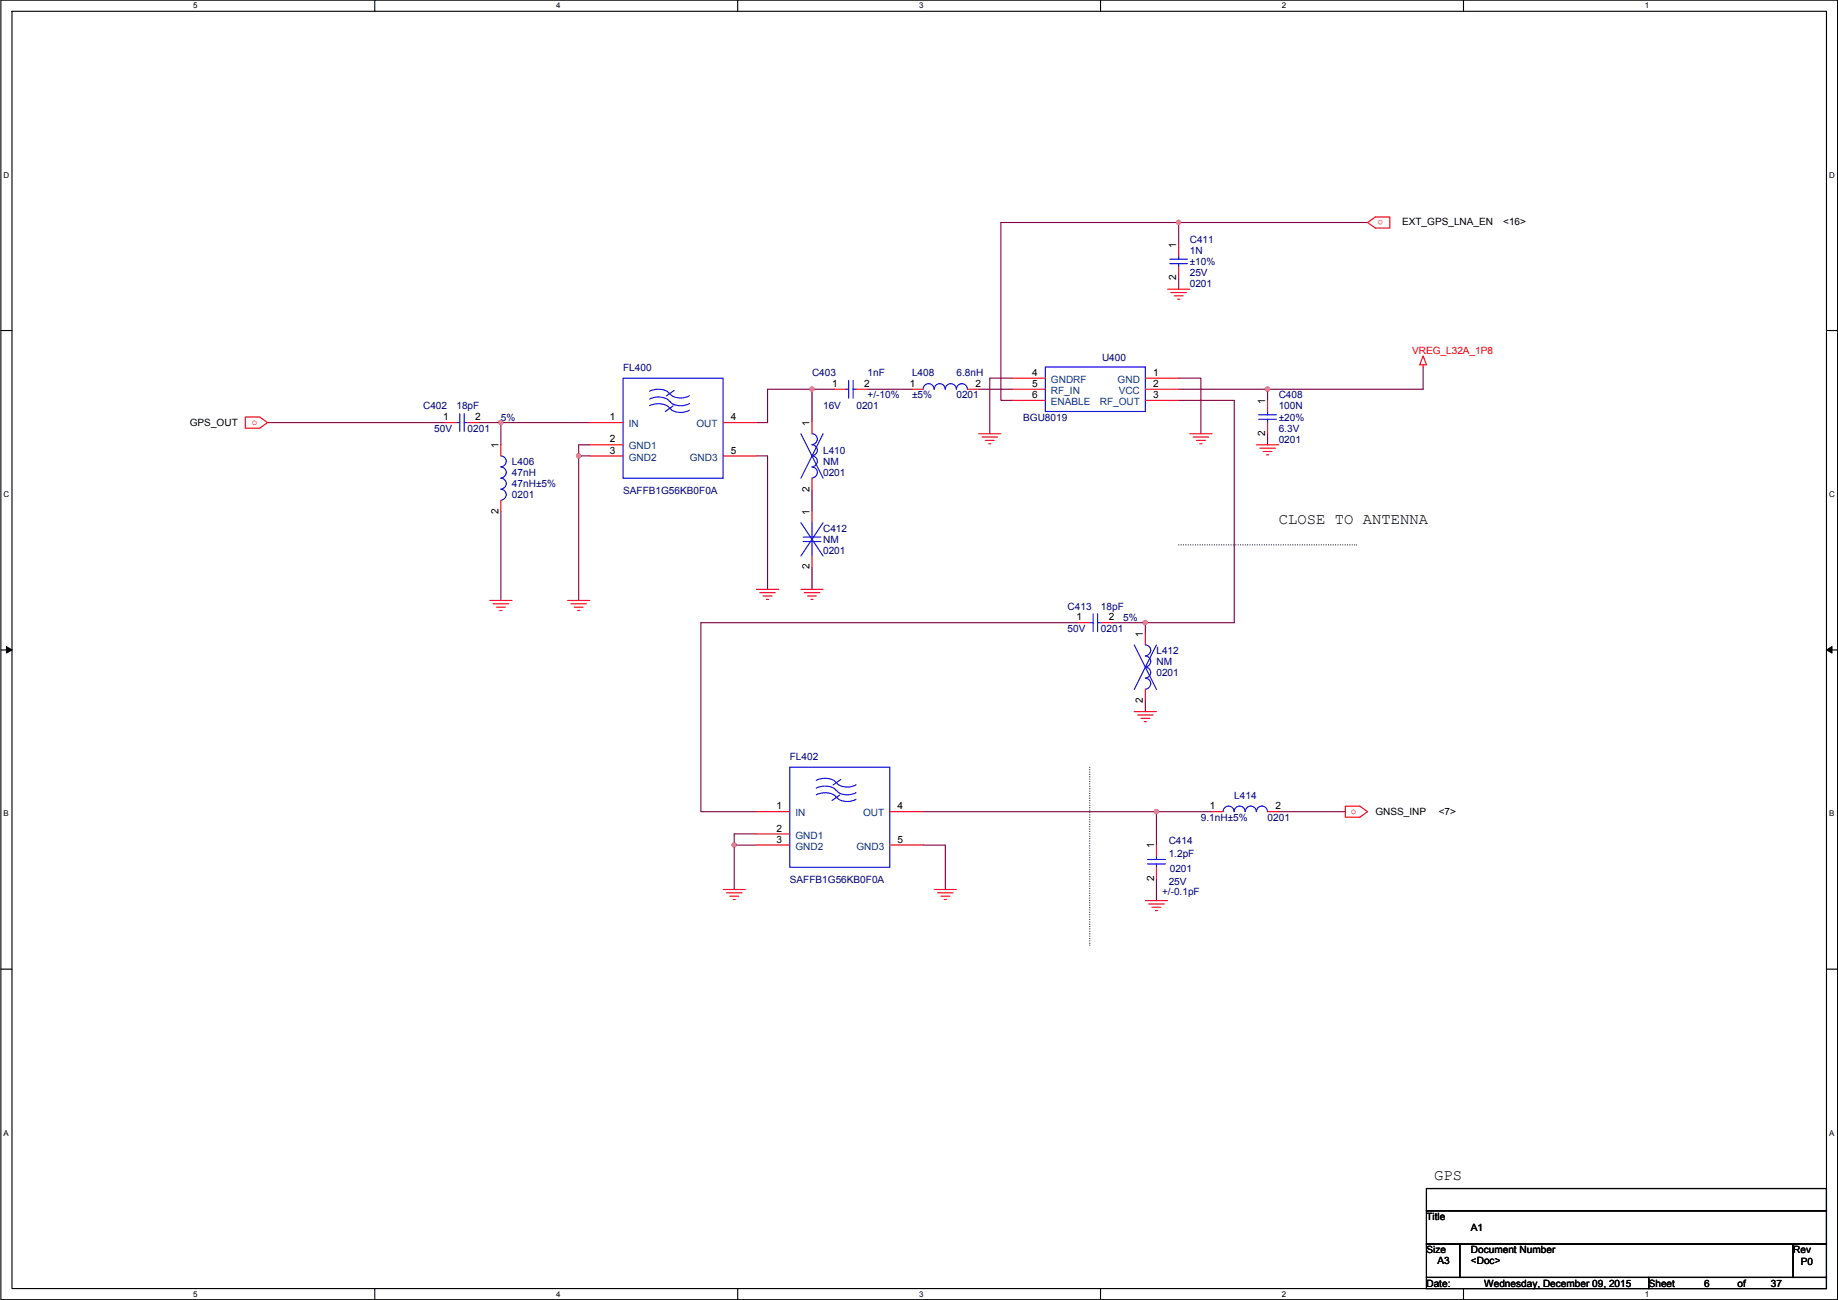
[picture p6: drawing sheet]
<svg xmlns="http://www.w3.org/2000/svg" width="420mm" height="297mm" viewBox="0 0 420 297" stroke-linecap="round" stroke-linejoin="round" font-family="sans-serif">
<path d="M.2 0h419.9v297h-419.9zM2.7 2.6h414.8v291.8h-414.8z" fill="none" stroke="#000" stroke-width=".25"/>
<g fill="#fff">
<path d="M44.2 .3h1v2h-1z"/>
<path d="M44.2 294.7h1v2h-1z"/>
</g>
<path d="M85.7 0v2.6M85.7 294.4v2.6" fill="none" stroke="#000" stroke-width=".25"/>
<g fill="#fff">
<path d="M127.1 .3h1v2h-1z"/>
<path d="M127.1 294.7h1v2h-1z"/>
</g>
<path d="M168.6 0v2.6M168.6 294.4v2.6" fill="none" stroke="#000" stroke-width=".25"/>
<g fill="#fff">
<path d="M210.1 .3h1v2h-1z"/>
<path d="M210.1 294.7h1v2h-1z"/>
</g>
<path d="M251.6 0v2.6M251.6 294.4v2.6" fill="none" stroke="#000" stroke-width=".25"/>
<g fill="#fff">
<path d="M293 .3h1v2h-1z"/>
<path d="M293 294.7h1v2h-1z"/>
</g>
<path d="M334.5 0v2.6M334.5 294.4v2.6" fill="none" stroke="#000" stroke-width=".25"/>
<g fill="#fff">
<path d="M376 .3h1v2h-1z"/>
<path d="M376 294.7h1v2h-1z"/>
<path d="M.8 39h1.3v2h-1.3z"/>
<path d="M418.2 39h1.2v2h-1.2z"/>
<path d="M.8 112h1.3v2h-1.3z"/>
<path d="M418.2 112h1.2v2h-1.2z"/>
</g>
<path d="M.2 75.5h2.5M417.5 75.5h2.6" fill="none" stroke="#000" stroke-width=".25"/>
<g fill="#fff">
<path d="M.8 185h1.2v1.9h-1.2z"/>
<path d="M418.2 185h1.1v1.9h-1.1z"/>
</g>
<path d="M.2 148.5h2.5M417.5 148.5h2.6" fill="none" stroke="#000" stroke-width=".25"/>
<path d="M1.5 147.7l1.2 .8-1.2 .7zM417.5 148.5l1.3-.8v1.5z" fill="#000"/>
<path d="M1.5 147.7l1.2 .8-1.2 .7zM417.5 148.5l1.3-.8v1.5z" fill="none" stroke="#000" stroke-width=".23"/>
<g fill="#fff">
<path d="M.8 257.9h1.2v2h-1.2z"/>
<path d="M418.2 257.9h1.1v2h-1.1z"/>
</g>
<path d="M.2 221.4h2.5M417.5 221.4h2.6" fill="none" stroke="#000" stroke-width=".25"/>
<path d="M269.4 124.5h40.7M310.1 124.5h.1M249.1 175.3v40.6M249.1 215.9h.1" fill="none" stroke="#000" stroke-width=".25" stroke-dasharray="0 .5"/>
<path d="M114.5 96.6h20.3M114.5 116.9v20.3" fill="none" stroke="#800040" stroke-width=".25"/>
<circle cx="114.5" cy="96.5" r=".49" fill="#f0f"/>
<circle cx="114.5" cy="96.5" r=".49" fill="none" stroke="#f0f" stroke-width=".25"/>
<path d="M132.3 101.6h2.5M132.3 104.2v33" fill="none" stroke="#800040" stroke-width=".25"/>
<circle cx="132.3" cy="104.2" r=".49" fill="#f0f"/>
<circle cx="132.3" cy="104.2" r=".49" fill="none" stroke="#f0f" stroke-width=".25"/>
<path d="M109.4 96.6h5.1M132.3 101.6v2.6h2.5M172.9 104.2h2.6M246.6 142.3h-86.4v43.2h12.7M254.2 142.3h7.6M261.8 142.3v2.5M261.8 142.3h20.3M261.8 160.1v2.5M211 193.1h5.1v10.1M277.1 185.5h-12.7v7.6M264.4 200.7v5.1" fill="none" stroke="#800040" stroke-width=".25"/>
<circle cx="261.8" cy="142.3" r=".49" fill="#f0f"/>
<circle cx="261.8" cy="142.3" r=".49" fill="none" stroke="#f0f" stroke-width=".25"/>
<path d="M114.5 96.6v5M172.9 190.5h-5.1v2.6M292.3 185.5h15.2" fill="none" stroke="#800040" stroke-width=".25"/>
<circle cx="167.8" cy="193.1" r=".49" fill="#f0f"/>
<circle cx="167.8" cy="193.1" r=".49" fill="none" stroke="#f0f" stroke-width=".25"/>
<path d="M172.9 193.1h-5.1v10.1M211 185.5h53.4" fill="none" stroke="#800040" stroke-width=".25"/>
<circle cx="264.3" cy="185.4" r=".49" fill="#f0f"/>
<circle cx="264.3" cy="185.4" r=".49" fill="none" stroke="#f0f" stroke-width=".25"/>
<path d="M185.6 88.9v7.7M198.3 88.9h10.2M289.8 99.1v2.5M289.8 88.9h35.5" fill="none" stroke="#800040" stroke-width=".25"/>
<circle cx="289.7" cy="88.9" r=".49" fill="#f0f"/>
<circle cx="289.7" cy="88.9" r=".49" fill="none" stroke="#f0f" stroke-width=".25"/>
<path d="M185.6 88.9h5.1M223.7 88.9h7.6M231.3 86.4h-5v12.7M185.6 111.8v5.1M185.6 129.6v5.1" fill="none" stroke="#800040" stroke-width=".25"/>
<circle cx="185.6" cy="88.9" r=".49" fill="#f0f"/>
<circle cx="185.6" cy="88.9" r=".49" fill="none" stroke="#f0f" stroke-width=".25"/>
<path d="M228.8 50.8h40.6v5.1M269.4 50.8h43.2M269.4 63.5v2.6M175.5 88.9v7.7h-2.6M325.3 83.9v5" fill="none" stroke="#800040" stroke-width=".25"/>
<circle cx="269.4" cy="50.8" r=".49" fill="#f0f"/>
<circle cx="269.4" cy="50.8" r=".49" fill="none" stroke="#f0f" stroke-width=".25"/>
<path d="M228.8 50.8v40.7h2.5M61.2 96.6h40.6M175.5 88.9h10.1M269.4 88.9h20.4v2.6M269.4 91.5h12.7v50.8M269.4 86.4h5.1v12.7M175.5 104.2v30.5" fill="none" stroke="#800040" stroke-width=".25"/>
<g fill="none" stroke="#f00" stroke-width=".25">
<path d="M269.4 55.9v2.6M312.6 50.8l1.8-1.2h3.3v2.5h-3.3zM266.9 66.1h5.1M267.7 66.8h3.5M268.4 67.6h2.1M269.2 68.4h.5M269.4 61v2.5M56.1 95.3h3.3l1.8 1.3-1.8 1.2h-3.3zM101.8 96.6h2.5M106.9 96.6h2.5M134.8 96.6h7.6M165.3 96.6h7.6"/>
<path d="M185.6 96.6v2.5M190.7 88.9h2.5M195.8 88.9h2.5M208.5 88.9h2.5M221.2 88.9h2.5M223.7 99.1h5.1M224.5 99.9h3.5M231.3 86.4h7.7M231.3 88.9h7.7M231.3 91.5h7.7M261.8 86.4h7.6M261.8 88.9h7.6"/>
<path d="M261.8 91.5h7.6M272 99.1h5.1M272.7 99.9h3.6M289.8 91.5v2.5M289.8 96.6v2.5M325.3 81.3l.8 2.1h-1.5zM325.3 83.4v.5M114.5 101.6v2.6M114.5 114.3v2.6M134.8 104.2h7.6M134.8 101.6h7.6M165.3 104.2h7.6"/>
<path d="M185.6 109.3v2.5M185.6 116.9v2.5M225.2 100.6h2.1M226 101.4h.5M273.5 100.6h2M274.3 101.4h.5M287.2 101.6h5.1M288 102.4h3.5M288.7 103.2h2.1M289.5 103.9h.5M112 137.2h5M112.7 138h3.6"/>
<path d="M113.5 138.7h2M114.2 139.5h.6M129.7 137.2h5.1M130.5 138h3.6M131.3 138.7h2M132 139.5h.5M172.9 134.7h5.1M173.7 135.4h3.5M174.4 136.2h2.1M175.2 136.9h.5M183.1 134.7h5.1M183.8 135.4h3.6"/>
<path d="M184.6 136.2h2M185.4 136.9h.5M185.6 127v2.6M246.6 142.3h2.5M251.7 142.3h2.5M261.8 144.8v2.6M261.8 157.5v2.6M259.3 162.6h5.1M260 163.4h3.6M260.8 164.1h2M261.6 164.9h.5M172.9 185.5h7.6"/>
<path d="M172.9 193.1h7.6M172.9 190.5h7.6M203.4 185.5h7.6M203.4 193.1h7.6M264.4 193.1v2.5M264.4 198.2v2.5M277.1 185.5h2.5M289.8 185.5h2.5M307.5 184.2h3.3l1.8 1.3-1.8 1.2h-3.3zM165.3 203.2h5.1M166.1 204h3.5M166.8 204.8h2.1"/>
<path d="M167.6 205.5h.5M213.6 203.2h5M214.3 204h3.6M215.1 204.8h2M215.8 205.5h.6M261.8 205.8h5.1M262.6 206.5h3.5M263.3 207.3h2.1M264.1 208.1h.5"/>
</g>
<path d="M326.1 271.6h91.4v5h-91.4zM326.1 276.6h91.4v7.7h-91.4zM326.1 284.3h7.6v7.6h-7.6zM326.1 291.9h50.8v2.5h-50.8zM333.7 284.3h76.2v7.6h-76.2zM376.9 291.9h40.6v2.5h-40.6zM409.9 284.3h7.6v7.6h-7.6z" fill="none" stroke="#000" stroke-width=".25"/>
<g fill="none" stroke="#00f" stroke-width=".25">
<path d="M267.4 59.2h4.1M269.4 58.5v.7M267.4 60.2h4.1M269.4 60.2v.8M104.3 96.6h.8M105.1 94.5v4.1M106.1 94.5v4.1M106.1 96.6h.8M142.4 86.4h22.9v22.9h-22.9zM148.5 89.4a4.3 4.3 0 0 1 4.3 .3l.2 .3M148.5 92.7a4.3 4.3 0 0 1 4.3 .3l.2 .3M148.5 91.2a4.3 4.3 0 0 1 4.3 .3l.2 .2"/>
<path d="M153.2 91.7a3.6 3.6 0 0 0 4.4 .5M153.2 93.2a3.6 3.6 0 0 0 4.4 .5M153.2 89.9a3.6 3.6 0 0 0 4.4 .5M153.9 92.8l-1.8 1.2M154.1 89.2l-1.8 1.3M183.1 99.1l5.1 10.2M185.6 99.1a1.25 1.25 0 0 1 1.2 1.3 1.25 1.25 0 0 1-1.2 1.2M188.2 99.1l-5.1 10.2M193.2 88.9h.8M194 86.9v4.1M195 86.9v4.1M195 88.9h.8"/>
<path d="M211 88.9a1.25 1.25 0 0 1 1.3-1.2 1.25 1.25 0 0 1 1.2 1.2M213.6 88.9a1.25 1.25 0 0 1 1.2-1.2 1.25 1.25 0 0 1 1.3 1.2 1.27 1.27 0 0 1 1.2-1.2 1.27 1.27 0 0 1 1.3 1.2M218.6 88.9a1.25 1.25 0 0 1 1.3-1.2 1.25 1.25 0 0 1 1.2 1.2M239 83.9h22.8v10.1h-22.8zM287.7 94.8h4.1M287.7 95.8h4.1M289.8 94v.8M289.8 95.8v.8M114.5 104.2a1.25 1.25 0 0 1 1.2 1.2 1.25 1.25 0 0 1-1.2 1.3 1.27 1.27 0 0 1 1.2 1.3 1.27 1.27 0 0 1-1.2 1.2M114.5 109.3a1.25 1.25 0 0 1 1.2 1.2 1.25 1.25 0 0 1-1.2 1.3 1.27 1.27 0 0 1 1.2 1.2 1.27 1.27 0 0 1-1.2 1.3M183.1 119.4l5.1 7.6M185.6 101.6a1.25 1.25 0 0 1 1.2 1.3 1.25 1.25 0 0 1-1.2 1.2"/>
<path d="M185.6 104.2a1.25 1.25 0 0 1 1.2 1.2 1.25 1.25 0 0 1-1.2 1.3 1.27 1.27 0 0 1 1.2 1.2 1.27 1.27 0 0 1-1.2 1.3M185.6 119.4v3.3M188.2 119.4l-5.1 7.6M183.6 122.7h4.1M183.6 123.7h4.1M185.6 123.7v3.3M249.1 142.3h.8M249.9 140.3v4M250.9 140.3v4M250.9 142.3h.8M259.3 147.4l5.1 10.1M261.8 147.4a1.25 1.25 0 0 1 1.2 1.2 1.25 1.25 0 0 1-1.2 1.3"/>
<path d="M261.8 149.9a1.25 1.25 0 0 1 1.2 1.3 1.25 1.25 0 0 1-1.2 1.2 1.27 1.27 0 0 1 1.2 1.3 1.27 1.27 0 0 1-1.2 1.2M261.8 155a1.25 1.25 0 0 1 1.2 1.2 1.25 1.25 0 0 1-1.2 1.3M264.4 147.4l-5.1 10.1M180.5 175.3h22.9v22.9h-22.9zM186.6 178.3a4.3 4.3 0 0 1 4.3 .3l.2 .3M191.3 178.8a3.6 3.6 0 0 0 4.4 .5M192.2 178.1l-1.8 1.3M186.6 181.6a4.3 4.3 0 0 1 4.3 .3l.2 .3M186.6 180.1a4.3 4.3 0 0 1 4.3 .3l.2 .2M191.3 180.6a3.6 3.6 0 0 0 4.4 .5M191.3 182.1a3.6 3.6 0 0 0 4.4 .5M192 181.7l-1.8 1.2"/>
<path d="M262.3 196.4h4.1M262.3 197.4h4.1M264.4 195.6v.8M264.4 197.4v.8M279.6 185.5a1.25 1.25 0 0 1 1.2-1.3 1.25 1.25 0 0 1 1.3 1.3M282.1 185.5a1.25 1.25 0 0 1 1.3-1.3 1.25 1.25 0 0 1 1.2 1.3 1.27 1.27 0 0 1 1.3-1.3 1.27 1.27 0 0 1 1.3 1.3M287.2 185.5a1.25 1.25 0 0 1 1.3-1.3 1.25 1.25 0 0 1 1.2 1.3"/>
</g>
<circle cx="114.5" cy="96.5" r=".49" fill="#f0f"/>
<circle cx="114.5" cy="96.5" r=".49" fill="none" stroke="#f0f" stroke-width=".25"/>
<circle cx="132.3" cy="104.2" r=".49" fill="#f0f"/>
<circle cx="132.3" cy="104.2" r=".49" fill="none" stroke="#f0f" stroke-width=".25"/>
<circle cx="261.8" cy="142.3" r=".49" fill="#f0f"/>
<circle cx="261.8" cy="142.3" r=".49" fill="none" stroke="#f0f" stroke-width=".25"/>
<circle cx="167.8" cy="193.1" r=".49" fill="#f0f"/>
<circle cx="167.8" cy="193.1" r=".49" fill="none" stroke="#f0f" stroke-width=".25"/>
<circle cx="264.3" cy="185.4" r=".49" fill="#f0f"/>
<circle cx="264.3" cy="185.4" r=".49" fill="none" stroke="#f0f" stroke-width=".25"/>
<circle cx="289.7" cy="88.9" r=".49" fill="#f0f"/>
<circle cx="289.7" cy="88.9" r=".49" fill="none" stroke="#f0f" stroke-width=".25"/>
<circle cx="185.6" cy="88.9" r=".49" fill="#f0f"/>
<circle cx="185.6" cy="88.9" r=".49" fill="none" stroke="#f0f" stroke-width=".25"/>
<circle cx="269.4" cy="50.8" r=".49" fill="#f0f"/>
<circle cx="269.4" cy="50.8" r=".49" fill="none" stroke="#f0f" stroke-width=".25"/>
<g font-size="3.6">
<text x="292.3" y="119.7">CLOSE TO ANTENNA</text>
<text x="327.9" y="269.5">GPS</text>
</g>
<g font-size="2.3" fill="#f00">
<text x="316.2" y="50.2" transform="rotate(180 316.2 50.2)">o</text>
<text x="322.8" y="80.9">VREG_L32A_1P8</text>
<text x="57.6" y="97.2">o</text>
<text x="308.8" y="186.1">o</text>
</g>
<g font-size="2.3">
<text x="320.5" y="51.4">EXT_GPS_LNA_EN</text>
<text x="343.6" y="51.4">&lt;16&gt;</text>
<text x="268.9" y="56.7" transform="rotate(-90 268.9 56.7)">1</text>
<text x="268.9" y="64.1" transform="rotate(-90 268.9 64.1)">2</text>
<text x="190.2" y="88.4">1</text>
<text x="197.6" y="88.4">2</text>
<text x="208" y="88.4">1</text>
<text x="223" y="88.4">2</text>
<text x="235.9" y="85.9">4</text>
<text x="235.9" y="88.4">5</text>
<text x="263.6" y="85.9">1</text>
<text x="263.6" y="88.4">2</text>
<text x="235.9" y="90.9">6</text>
<text x="263.6" y="90.9">3</text>
<text x="289.2" y="92.2" transform="rotate(-90 289.2 92.2)">1</text>
<text x="43.4" y="97.4">GPS_OUT</text>
<text x="101.3" y="96">1</text>
<text x="108.7" y="96">2</text>
<text x="139.4" y="96">1</text>
<text x="139.4" y="101.1">2</text>
<text x="167.1" y="96">4</text>
<text x="185.1" y="97.3" transform="rotate(-90 185.1 97.3)">1</text>
<text x="289.2" y="99.6" transform="rotate(-90 289.2 99.6)">2</text>
<text x="114" y="102.4" transform="rotate(-90 114 102.4)">1</text>
<text x="139.4" y="103.6">3</text>
<text x="167.1" y="103.6">5</text>
<text x="185.1" y="112.3" transform="rotate(-90 185.1 112.3)">2</text>
<text x="114" y="117.4" transform="rotate(-90 114 117.4)">2</text>
<text x="185.1" y="117.6" transform="rotate(-90 185.1 117.6)">1</text>
<text x="185.1" y="130.1" transform="rotate(-90 185.1 130.1)">2</text>
<text x="246.1" y="141.7">1</text>
<text x="253.4" y="141.7">2</text>
<text x="261.3" y="145.6" transform="rotate(-90 261.3 145.6)">1</text>
<text x="261.3" y="160.6" transform="rotate(-90 261.3 160.6)">2</text>
<text x="177.5" y="184.9">1</text>
<text x="205.2" y="184.9">4</text>
<text x="276.6" y="184.9">1</text>
<text x="291.5" y="184.9">2</text>
<text x="177.5" y="190">2</text>
<text x="314.4" y="186.3">GNSS_INP</text>
<text x="328.9" y="186.3">&lt;7&gt;</text>
<text x="177.5" y="192.5">3</text>
<text x="205.2" y="192.5">5</text>
<text x="263.8" y="193.8" transform="rotate(-90 263.8 193.8)">1</text>
<text x="263.8" y="201.2" transform="rotate(-90 263.8 201.2)">2</text>
<text x="326.1" y="278.7">Title</text>
<text x="336.2" y="281.3">A1</text>
<text x="326.1" y="286.3">Size</text>
<text x="336.2" y="286.3">Document Number</text>
<text x="409.9" y="286.3">Rev</text>
<text x="326.1" y="294">Date:</text>
<text x="328.6" y="288.9">A3</text>
<text x="336.2" y="288.9">&lt;Doc&gt;</text>
<text x="339.3" y="294">Wednesday, December 09, 2015</text>
<text x="376.9" y="294">Sheet</text>
<text x="389.6" y="294">6</text>
<text x="397.2" y="294">of</text>
<text x="404.8" y="294">37</text>
<text x="411.7" y="289.1">P0</text>
</g>
<g font-size="2.3" fill="#000080">
<text x="272" y="55.5">C411</text>
<text x="272" y="58">1N</text>
<text x="272" y="65.6">0201</text>
<text x="272" y="63.1">25V</text>
<text x="272" y="60.5">±10%</text>
<text x="251.9" y="82.4">U400</text>
<text x="142.4" y="84.7">FL400</text>
<text x="185.6" y="85.9">C403</text>
<text x="198.3" y="85.9">1nF</text>
<text x="208.5" y="85.9">L408</text>
<text x="218.6" y="85.9">6.8nH</text>
<text x="96.7" y="93.6">C402</text>
<text x="104.3" y="93.6">18pF</text>
<text x="188.2" y="93.6">16V</text>
<text x="195.8" y="93.6">0201</text>
<text x="198.3" y="91">+/-10%</text>
<text x="208.5" y="91">±5%</text>
<text x="218.6" y="91">0201</text>
<text x="292.3" y="91">C408</text>
<text x="292.3" y="93.6">100N</text>
<text x="99.3" y="98.6">50V</text>
<text x="106.9" y="98.6">0201</text>
<text x="114.5" y="96.1">5%</text>
<text x="233.9" y="96.1">BGU8019</text>
<text x="292.3" y="101.2">0201</text>
<text x="292.3" y="98.6">6.3V</text>
<text x="292.3" y="96.1">±20%</text>
<text x="117" y="106.3">L406</text>
<text x="188.2" y="103.7">L410</text>
<text x="188.2" y="106.3">NM</text>
<text x="117" y="108.8">47nH</text>
<text x="117" y="111.3">47nH±5%</text>
<text x="117" y="113.9">0201</text>
<text x="142.4" y="112.9">SAFFB1G56KB0F0A</text>
<text x="188.2" y="108.8">0201</text>
<text x="188.2" y="121.5">C412</text>
<text x="188.2" y="124">NM</text>
<text x="188.2" y="126.6">0201</text>
<text x="244" y="139.3">C413</text>
<text x="251.7" y="139.3">18pF</text>
<text x="256.7" y="141.8">5%</text>
<text x="244" y="144.4">50V</text>
<text x="251.7" y="144.4">0201</text>
<text x="264.4" y="149.4">L412</text>
<text x="264.4" y="152">NM</text>
<text x="264.4" y="154.5">0201</text>
<text x="180.5" y="173.6">FL402</text>
<text x="282.1" y="182.5">L414</text>
<text x="274.5" y="187.5">9.1nH±5%</text>
<text x="289.8" y="187.5">0201</text>
<text x="267.2" y="192.9">C414</text>
<text x="267.2" y="195.9">1.2pF</text>
<text x="180.5" y="201.8">SAFFB1G56KB0F0A</text>
<text x="267.2" y="202.3">25V</text>
<text x="267.4" y="199.2">0201</text>
<text x="265.6" y="204.6">+/-0.1pF</text>
</g>
<g font-size="2.3" fill="#004080">
<text x="240.2" y="87.5">GNDRF</text>
<text x="255.5" y="87.5">GND</text>
<text x="240.2" y="90">RF_IN</text>
<text x="240.2" y="92.5">ENABLE</text>
<text x="251.4" y="92.5">RF_OUT</text>
<text x="255.7" y="90">VCC</text>
<text x="143.7" y="97.6">IN</text>
<text x="159.2" y="97.6">OUT</text>
<text x="143.7" y="105.2">GND2</text>
<text x="143.7" y="102.7">GND1</text>
<text x="157.7" y="105.2">GND3</text>
<text x="181.8" y="186.5">IN</text>
<text x="181.8" y="191.6">GND1</text>
<text x="197.3" y="186.5">OUT</text>
<text x="181.8" y="194.1">GND2</text>
<text x="195.8" y="194.1">GND3</text>
</g>
<g font-size="1.8">
<text x="44.2" y="1.9">5</text>
<text x="127.1" y="1.9">4</text>
<text x="210.1" y="1.9">3</text>
<text x="293" y="1.9">2</text>
<text x="376" y="1.9">1</text>
<text x=".8" y="40.6">D</text>
<text x="418.2" y="40.6">D</text>
<text x=".8" y="113.6">C</text>
<text x="418.2" y="113.6">C</text>
<text x=".8" y="186.6">B</text>
<text x="418.2" y="186.6">B</text>
<text x=".8" y="259.5">A</text>
<text x="418.2" y="259.5">A</text>
<text x="44.2" y="296.3">5</text>
<text x="127.1" y="296.3">4</text>
<text x="210.1" y="296.3">3</text>
<text x="293" y="296.3">2</text>
<text x="376" y="296.3">1</text>
</g>
</svg>
